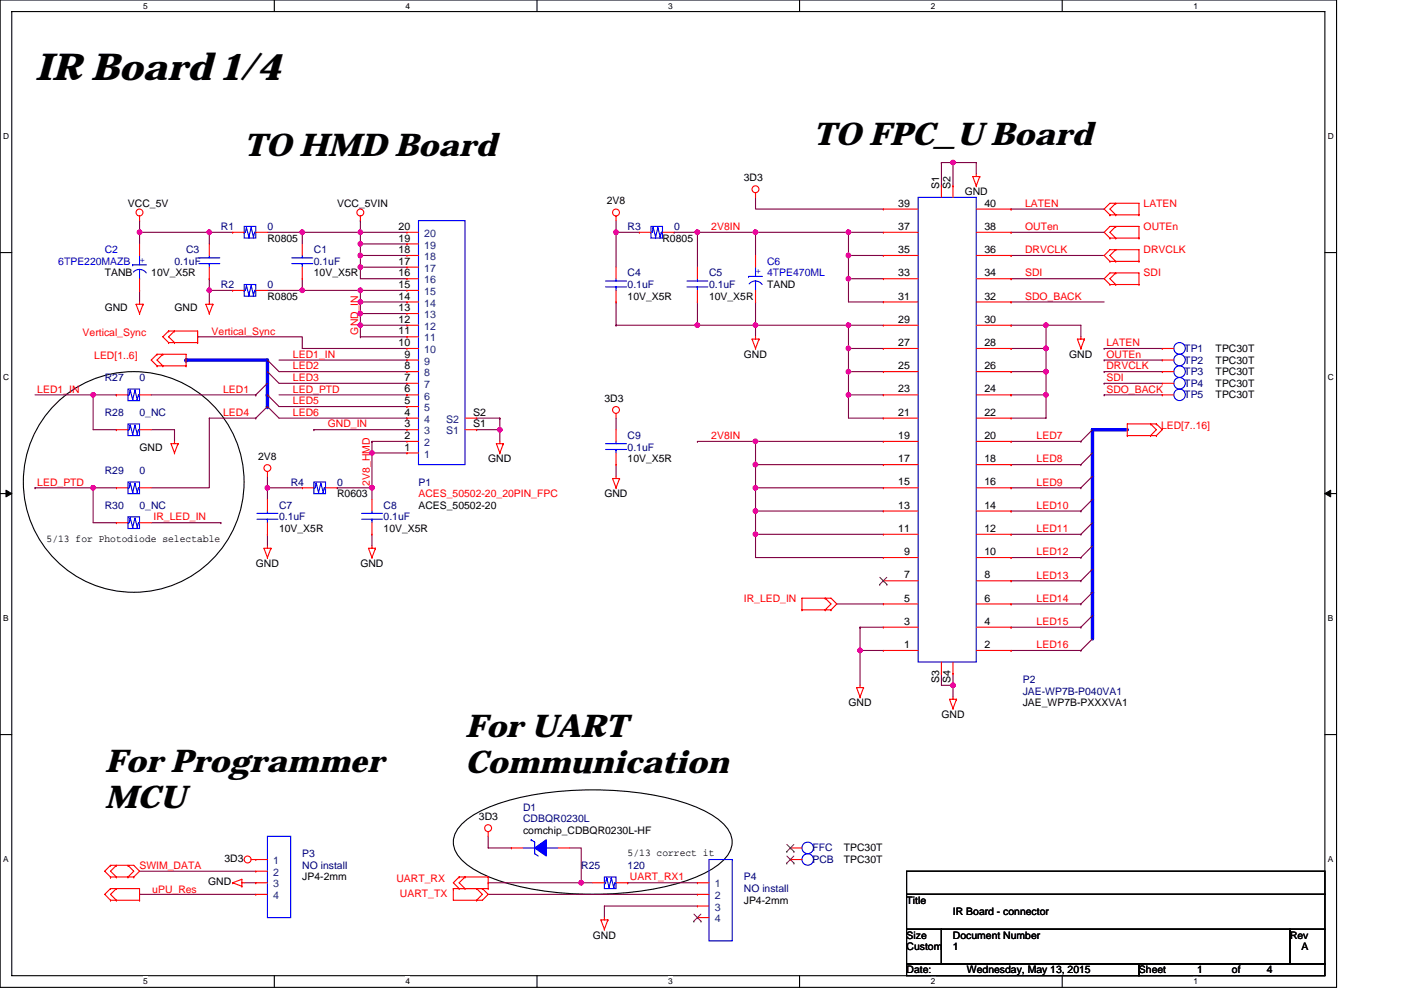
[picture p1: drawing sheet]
<svg xmlns="http://www.w3.org/2000/svg" width="297mm" height="210mm" viewBox="0 0 297 210" stroke-linecap="round" stroke-linejoin="round" font-family="sans-serif">
<path d="M0 0h283.4v209.4h-283.4zM2.5 2.5h278.4v204.4h-278.4z" fill="none" stroke="#000" stroke-width=".23"/>
<g fill="#fff">
<path d="M30.3 .3h1v1.9h-1z"/>
<path d="M30.3 207.2h1v1.9h-1z"/>
</g>
<path d="M58.2 0v2.5M58.2 206.9v2.5" fill="none" stroke="#000" stroke-width=".23"/>
<g fill="#fff">
<path d="M86 .3h1v1.9h-1z"/>
<path d="M86 207.2h1v1.9h-1z"/>
</g>
<path d="M113.9 0v2.5M113.9 206.9v2.5" fill="none" stroke="#000" stroke-width=".23"/>
<g fill="#fff">
<path d="M141.7 .3h1v1.9h-1z"/>
<path d="M141.7 207.2h1v1.9h-1z"/>
</g>
<path d="M169.5 0v2.5M169.5 206.9v2.5" fill="none" stroke="#000" stroke-width=".23"/>
<g fill="#fff">
<path d="M197.4 .3h.9v1.9h-.9z"/>
<path d="M197.4 207.2h.9v1.9h-.9z"/>
</g>
<path d="M225.2 0v2.5M225.2 206.9v2.5" fill="none" stroke="#000" stroke-width=".23"/>
<g fill="#fff">
<path d="M253 .3h1v1.9h-1z"/>
<path d="M253 207.2h1v1.9h-1z"/>
<path d="M.7 28h1.2v2h-1.2z"/>
<path d="M281.5 28h1.3v2h-1.3z"/>
<path d="M.7 79.1h1.2v2h-1.2z"/>
<path d="M281.5 79.1h1.3v2h-1.3z"/>
</g>
<path d="M0 53.6h2.5M280.9 53.6h2.5" fill="none" stroke="#000" stroke-width=".23"/>
<g fill="#fff">
<path d="M.7 130.2h1.1v2h-1.1z"/>
<path d="M281.5 130.2h1.2v2h-1.2z"/>
</g>
<path d="M0 104.7h2.5M280.9 104.7h2.5" fill="none" stroke="#000" stroke-width=".23"/>
<path d="M1.3 104l1.2 .7-1.2 .7zM280.9 104.7l1.2-.7v1.4z" fill="#000" stroke="#000" stroke-width=".21"/>
<g fill="#fff">
<path d="M.7 181.4h1.1v1.9h-1.1z"/>
<path d="M281.5 181.4h1.2v1.9h-1.2z"/>
</g>
<g fill="none" stroke="#000" stroke-width=".23">
<path d="M0 155.8h2.5M280.9 155.8h2.5M97.8 174.9a24.5 24.5 0 0 1 11.6-5.5 71.1 71.1 0 0 1 36.3 1.1 18.1 18.1 0 0 1 8.6 5.3 4.7 4.7 0 0 1-.7 6.5 24.5 24.5 0 0 1-11.7 5.5 70.9 70.9 0 0 1-36.3-1.1 18.1 18.1 0 0 1-8.5-5.3 4.8 4.8 0 0 1 .7-6.5zM192.2 184.8h88.7v4.9h-88.7zM192.2 189.7h88.7v7.4h-88.7zM192.2 197.1h7.4v7.4h-7.4zM199.6 197.1h73.9v7.4h-73.9zM273.5 197.1h7.4v7.4h-7.4zM192.2 204.5h49.3v2.4h-49.3zM241.5 204.5h39.4v2.4h-39.4z"/>
<circle cx="28.3" cy="102.2" r="23.4"/>
</g>
<g fill="none" stroke="#800040" stroke-width=".23">
<path d="M199.6 34.5v4.9M199.6 34.5h.1M199.6 34.5h2.5M202.1 34.5h4.9v2.5M202.1 34.5v4.9M29.6 46.8h.1M29.6 49.3v2.4M29.6 49.3h.1M29.6 49.3h14.8M29.6 46.8v2.5M44.4 59.1h.1M44.4 49.3h4.9"/>
<path d="M44.4 49.3v2.4M44.4 59.1v2.5M56.7 49.3h7.4M64.1 59.1v2.5M64.1 49.3v2.4M64.1 49.3h.1M64.1 49.3h12.3M76.4 54.2v2.5h9.9M76.4 56.7h.1M76.4 56.7v2.4h9.9M76.4 51.7h.1M76.4 54.2h.1"/>
<path d="M76.4 51.7v2.5M76.4 46.8h.1M76.4 49.3h9.9M76.4 49.3v2.4M76.4 46.8v2.5M76.4 51.7h9.9M76.4 54.2h9.9M130.6 46.8v2.5M130.6 49.3h.1M130.6 49.3h4.9M130.6 49.3v7.4M142.9 49.3h.1"/>
<path d="M142.9 49.3h5M160.2 49.3v4.9M160.2 49.3h-12.3v7.4M160.2 49.3h.1M160.2 41.9v2.4h27.1M160.2 49.3h19.7M179.9 59.1v5h7.4M179.9 49.3h7.4M179.9 49.3v4.9M179.9 54.2h.1M179.9 59.1h7.4M179.9 49.3h.1"/>
<path d="M179.9 54.2h7.4M179.9 54.2v4.9M214.4 44.3h.1M214.4 49.3h.1M214.4 54.2h.1M214.4 59.1h.1M214.4 54.2h19.7M214.4 49.3h19.7M214.4 44.3h19.7M214.4 59.1h19.7M29.6 61.6v2.5M41.9 71.4h22.2v2.5h22.2"/>
<path d="M41.9 71.4h.1M44.4 61.6v2.5M44.4 61.6h4.9M56.7 61.6h7.4M56.7 76.4h.1M56.7 78.8h.1M56.7 76.4l2.5 2.4h27.1M56.7 78.8l2.5 2.5h27.1M59.2 76.4h27.1M64.1 61.6h.1M64.1 61.6h12.3M76.4 61.6h.1"/>
<path d="M76.4 61.6h9.9M76.4 66.5h.1M76.4 69h.1M76.4 69v2.4M76.4 71.4h.1M76.4 61.6v2.5M76.4 69h9.9M76.4 71.4h9.9M86.3 64.1h-9.9v2.4M86.3 76.4h.1M86.3 78.8h.1M86.3 66.5h-9.9v2.5"/>
<path d="M130.6 64.1v4.9M130.6 69h.1M130.6 69h17.3M147.9 64.1v4.9h12.3M160.2 64.1v4.9M160.2 69h.1M160.2 69v2.4M160.2 69h19.7M179.9 73.9h7.4M179.9 78.8h7.4M179.9 69h.1M179.9 73.9v4.9"/>
<path d="M179.9 78.8h.1M179.9 69h7.4M179.9 69v4.9M179.9 78.8v5M214.4 69h.1M214.4 78.8h.1M214.4 73.9h.1M214.4 64.1h.1M214.4 69h7.4M214.4 78.8h7.4M214.4 73.9h7.4M214.4 64.1h19.7"/>
<path d="M221.8 69v4.9M221.8 78.8v5M221.8 73.9v4.9M221.8 69h7.4v2.4M234.1 76.4h.1M234.1 78.8h.1M234.1 73.9h.1M234.1 76.4h12.3M234.1 78.8h12.3M234.1 73.9h12.3M7.4 83.8h12.3M19.7 83.8h.1"/>
<path d="M24.7 83.8h-5v7.3h5M24.7 83.8h.1M32.1 91.1h4.9v2.5M32.1 83.8h22.1M44.4 88.7h.1M44.4 88.7v14.8h-12.3M44.4 88.7h9.8M54.2 83.8h.1M54.2 88.7h.1M56.7 86.2h.1M56.7 83.8h.1M56.7 83.8l2.5 2.4h27.1"/>
<path d="M56.7 86.2l2.5 2.5h27.1M56.7 86.2l-2.5 2.5M56.7 81.3l-2.5 2.5M59.2 83.8h27.1M66.5 91.1h.1M66.5 91.1h19.8M78.9 93.6h.1M78.9 96.1h7.4M78.9 93.6h7.4M78.9 96.1v7.4M78.9 93.6v2.5M86.3 81.3h.1"/>
<path d="M86.3 83.8h.1M86.3 86.2h.1M86.3 88.7h.1M101 88.7h5M101 91.1h5M106 88.7h.1M106 91.1v2.5M106 88.7v2.4M130.6 98.6v2.4M130.6 88.7v2.4M147.9 93.6h.1M147.9 93.6h12.3"/>
<path d="M160.2 93.6h27.1M160.2 93.6h.1M160.2 98.6h27.1M160.2 98.6v4.9M160.2 93.6v5M179.9 83.8v4.9h7.4M179.9 83.8h7.4M214.4 98.6h.1M214.4 93.6h.1M214.4 83.8h.1M214.4 83.8h7.4M214.4 98.6h14.8"/>
<path d="M214.4 93.6h14.8M221.8 83.8v4.9h-7.4M221.8 83.8h.1M229.2 93.6h.1M229.2 98.6h.1M231.6 91.1l-2.4 2.5M231.6 96.1l-2.4 2.5M234.1 83.8h.1M234.1 81.3h.1M234.1 81.3h12.3M234.1 83.8h12.3M7.4 103.5h.1"/>
<path d="M7.4 103.5h12.3M19.7 103.5h.1M19.7 103.5v7.4h5M19.7 103.5h5M32.1 110.9h14.7M46.8 110.9h.1M56.7 101v2.5M56.7 113.3v2.5M56.7 103.5h.1M56.7 103.5h7.4M56.7 103.5v2.4M71.5 103.5h.1"/>
<path d="M71.5 103.5h7.4M78.9 113.3v2.5M78.9 103.5v2.4M160.2 113.3h.1M160.2 103.5h.1M160.2 103.5v4.9M160.2 108.4h.1M160.2 108.4v4.9M160.2 113.3v5h27.1M160.2 103.5h27.1M160.2 113.3h27.1M160.2 108.4h27.1"/>
<path d="M214.4 118.3h.1M214.4 113.3h.1M214.4 108.4h.1M214.4 103.5h.1M214.4 103.5h14.8M214.4 113.3h14.8M214.4 108.4h14.8M214.4 118.3h14.8M229.2 103.5h.1M229.2 108.4h.1M229.2 113.3h.1M229.2 118.3h.1"/>
<path d="M231.6 101l-2.4 2.5M231.6 105.9l-2.4 2.5M231.6 110.9l-2.4 2.4M231.6 115.8l-2.4 2.5M177.4 128.1h9.9M182.3 133h5M182.3 133h.1M182.3 138h5M182.3 138v7.4M182.3 133v5M214.4 123.2h.1M214.4 128.1h.1"/>
<path d="M214.4 133h.1M214.4 138h.1M214.4 123.2h14.8M214.4 128.1h14.8M214.4 133h14.8M214.4 138h14.8M229.2 123.2h.1M229.2 128.1h.1M229.2 133h.1M229.2 138h.1M231.6 120.7l-2.4 2.5M231.6 125.6l-2.4 2.5"/>
<path d="M231.6 130.6l-2.4 2.4M231.6 135.5l-2.4 2.5M199.6 142.9v2.5h2.5M202.1 145.4h.1M202.1 142.9v2.5M202.1 145.4v2.4M103.5 177.4v2.5h4.9M120.8 179.9h2.4v7.3M29.6 184.8h24.6M29.6 189.7h24.6M51.8 187.2h2.4M103.5 189.7h44.4"/>
<path d="M103.5 187.2h.1M103.5 187.2h19.7M123.2 187.2h2.5M133.1 187.2h.1M133.1 187.2h14.8M147.9 192.2h-19.8v2.4"/>
</g>
<g fill="#f0f" stroke="#f0f" stroke-width=".23">
<circle cx="76.4" cy="64" r=".48"/>
<circle cx="76.4" cy="66.5" r=".48"/>
<circle cx="76.4" cy="69" r=".48"/>
<circle cx="76.4" cy="56.6" r=".48"/>
<circle cx="78.9" cy="96.1" r=".48"/>
<circle cx="76.4" cy="51.7" r=".48"/>
<circle cx="76.4" cy="54.2" r=".48"/>
<circle cx="76.4" cy="49.3" r=".48"/>
<circle cx="76.4" cy="61.6" r=".48"/>
<circle cx="64.1" cy="61.6" r=".48"/>
<circle cx="64.1" cy="49.3" r=".48"/>
<circle cx="44.4" cy="61.6" r=".48"/>
<circle cx="29.6" cy="49.3" r=".49"/>
<circle cx="78.9" cy="103.5" r=".49"/>
<circle cx="44.4" cy="49.3" r=".48"/>
<circle cx="130.6" cy="49.3" r=".48"/>
<circle cx="147.9" cy="69" r=".48"/>
<circle cx="56.7" cy="103.5" r=".48"/>
<circle cx="147.8" cy="49.3" r=".49"/>
<circle cx="182.3" cy="138" r=".48"/>
<circle cx="160.2" cy="113.3" r=".48"/>
<circle cx="160.2" cy="98.5" r=".49"/>
<circle cx="160.2" cy="93.6" r=".48"/>
<circle cx="160.2" cy="103.5" r=".49"/>
<circle cx="160.2" cy="108.4" r=".48"/>
<circle cx="202.1" cy="34.5" r=".48"/>
<circle cx="202.1" cy="145.3" r=".48"/>
<circle cx="221.8" cy="69" r=".48"/>
<circle cx="221.8" cy="83.7" r=".48"/>
<circle cx="221.8" cy="78.8" r=".49"/>
<circle cx="221.8" cy="73.9" r=".49"/>
<circle cx="179.9" cy="54.2" r=".48"/>
<circle cx="179.9" cy="59.1" r=".48"/>
<circle cx="179.9" cy="73.9" r=".48"/>
<circle cx="179.9" cy="83.7" r=".48"/>
<circle cx="179.9" cy="78.8" r=".48"/>
<circle cx="179.9" cy="69" r=".48"/>
<circle cx="160.2" cy="69" r=".48"/>
<circle cx="160.2" cy="49.3" r=".49"/>
<circle cx="179.9" cy="49.3" r=".48"/>
<circle cx="106" cy="91.1" r=".48"/>
<circle cx="123.2" cy="187.2" r=".48"/>
<circle cx="19.7" cy="103.5" r=".48"/>
<circle cx="19.7" cy="83.7" r=".48"/>
</g>
<path d="M39.5 76.4h.1M39.5 76.4h17.2v9.8M56.7 86.2h.1M56.7 83.8h.1M239 91.1h-7.4v34.5M231.6 125.6v9.9M231.6 125.6h.1" fill="none" stroke="#00f" stroke-width=".72"/>
<g fill="none" stroke="#f00" stroke-width=".23">
<path d="M199.6 39.4h.1M199.6 39.4v2.5M202.1 39.4h.1M202.1 39.4v2.5M207 37v.4M207 39.4h.1M207.7 37.4h-1.5l.8 2M207.7 37.4h.1M207.7 37.4l-.7 2M29.6 45.8v1M29.6 51.7v2.5M29.6 59.1v2.5"/>
<path d="M44.4 51.7v2.5M44.4 59.1h.1M44.4 56.7v2.4M49.3 49.3h.1M49.3 49.3h2.5M54.2 49.3h2.5M64.1 51.7v2.5M64.1 59.1h.1M64.1 56.7v2.4M76.4 45.8v1M86.3 59.1h.1M86.3 56.7h.1"/>
<path d="M86.3 54.2h.1M86.3 51.7h.1M86.3 49.3h.1M86.3 59.1h2.4M86.3 54.2h2.4M86.3 49.3h2.4M86.3 56.7h2.4M86.3 51.7h2.4M130.6 45.8v1M130.6 56.7v2.4M135.5 49.3h.1M135.5 49.3h2.5"/>
<path d="M140.5 49.3h2.4M147.9 56.7v2.4M160.2 40.9v1M160.2 54.2v2.5M187.3 59.1h.1M187.3 54.2h.1M187.3 49.3h.1M187.3 44.3h.1M187.3 59.1h7.4M187.3 54.2h7.4M187.3 49.3h7.4M187.3 44.3h7.4"/>
<path d="M207 59.1h7.4M207 54.2h7.4M207 49.3h7.4M207 44.3h7.4M214.4 59.1h.1M214.4 54.2h.1M214.4 49.3h.1M214.4 44.3h.1M235.3 45.6h.1M235.3 45.6l-1.2-1.3 1.2-1.2h6.2v2.5M235.3 45.6h6.2M235.3 50.5h.1"/>
<path d="M235.3 50.5l-1.2-1.2 1.2-1.3h6.2v2.5M235.3 50.5h6.2M235.3 55.4h.1M235.3 55.4l-1.2-1.2 1.2-1.2h6.2v2.4M235.3 55.4h6.2M236.6 43.1h.1M236.6 45.6h.1M236.6 48h.1M236.6 50.5h.1M236.6 53h.1M236.6 55.4h.1M236.6 57.9h.1"/>
<path d="M236.6 43.1l-1.3 1.2 1.3 1.3M236.6 48l-1.3 1.3 1.3 1.2M236.6 53l-1.3 1.2 1.3 1.2M236.6 57.9l-1.3 1.2 1.3 1.2M241.5 45.6h.1M241.5 50.5h.1M241.5 55.4h.1M29.6 64.1v.4M29.6 66.5h.1M29.6 61.6h.1M30.3 64.5h-1.5l.8 2M30.3 64.5h.1"/>
<path d="M30.3 64.5l-.7 2M33.3 75.1h.1M33.3 77.6h.1M33.3 75.1h6.2v2.5M33.3 77.6h6.2M33.3 75.1l-1.2 1.3 1.2 1.2M34.5 77.6h.1M34.5 75.1h.1M34.5 75.1l-1.2 1.3 1.2 1.2M35.7 70.2h.1M35.7 72.7h.1M35.7 70.2h6.2v2.5"/>
<path d="M35.7 72.7h6.2M35.7 70.2l-1.2 1.2 1.2 1.3M37 72.7h.1M37 70.2h.1M37 70.2l-1.3 1.2 1.3 1.3M39.5 77.6h.1M41.9 72.7h.1M44.4 64.1v.4M44.4 66.5h.1M45.1 64.5h-1.5l.8 2M45.1 64.5h.1M45.1 64.5l-.7 2"/>
<path d="M49.3 61.6h.1M49.3 61.6h2.5M54.2 61.6h2.5M86.3 78.8h.1M86.3 76.4h.1M86.3 73.9h.1M86.3 71.4h.1M86.3 66.5h.1M86.3 64.1h.1M86.3 61.6h.1M86.3 69h.1M86.3 78.8h2.4"/>
<path d="M86.3 73.9h2.4M86.3 69h2.4M86.3 64.1h2.4M86.3 76.4h2.4M86.3 71.4h2.4M86.3 66.5h2.4M86.3 61.6h2.4M130.6 64.1h.1M130.6 61.6v2.5M147.9 64.1h.1M147.9 61.6v2.5M160.2 71.4v.5"/>
<path d="M160.2 73.9h.1M160.2 64.1h.1M160.2 61.6v2.5M160.9 71.9h-1.5l.8 2M160.9 71.9h.1M160.9 71.9l-.7 2M187.3 78.8h.1M187.3 73.9h.1M187.3 69h.1M187.3 64.1h.1M187.3 78.8h7.4M187.3 73.9h7.4"/>
<path d="M187.3 69h7.4M187.3 64.1h7.4M207 78.8h7.4M207 73.9h7.4M207 69h7.4M207 64.1h7.4M214.4 78.8h.1M214.4 73.9h.1M214.4 69h.1M214.4 64.1h.1M229.2 71.4v.5M229.2 73.9h.1"/>
<path d="M229.9 71.9h-1.5l.8 2M229.9 71.9h.1M229.9 71.9l-.7 2M235.3 60.3h.1M235.3 60.3l-1.2-1.2 1.2-1.2h6.2v2.4M235.3 60.3h6.2M236.6 60.3h.1M241.5 60.3h.1M246.4 73.9h.1M246.4 76.4h.1M246.4 78.8h.1M246.4 78.8h2.5"/>
<path d="M246.4 73.9h2.5M246.4 76.4h2.5M24.7 83.8h.1M24.7 91.1h.1M24.7 83.8h2.4M24.7 91.1h2.4M29.6 83.8h2.5M29.6 91.1h2.5M37 93.6v.5M37 96.1h.1M37.7 94.1h-1.4l.7 2M37.7 94.1h.1"/>
<path d="M37.7 94.1l-.7 2M86.3 96.1h.1M86.3 93.6h.1M86.3 91.1h.1M86.3 88.7h.1M86.3 86.2h.1M86.3 83.8h.1M86.3 81.3h.1M86.3 93.6h2.4M86.3 88.7h2.4M86.3 83.8h2.4M86.3 96.1h2.4"/>
<path d="M86.3 91.1h2.4M86.3 86.2h2.4M86.3 81.3h2.4M98.6 88.7h2.4M98.6 91.1h2.4M101 91.1h.1M101 88.7h.1M106 93.6v.5M106 96.1h.1M106.7 94.1h-1.5l.8 2M106.7 94.1h.1M106.7 94.1l-.7 2"/>
<path d="M130.6 87.7v1M130.6 91.1v2.5M130.6 98.6h.1M130.6 96.1v2.5M187.3 98.6h.1M187.3 93.6h.1M187.3 88.7h.1M187.3 83.8h.1M187.3 98.6h7.4M187.3 93.6h7.4M187.3 88.7h7.4M187.3 83.8h7.4"/>
<path d="M207 98.6h7.4M207 93.6h7.4M207 88.7h7.4M207 83.8h7.4M214.4 98.6h.1M214.4 93.6h.1M214.4 88.7h.1M214.4 83.8h.1M239 92.4h6.2M239 92.4h.1M243.9 92.4h.1M243.9 89.9h.1"/>
<path d="M243.9 89.9l1.3 1.2-1.3 1.3M245.2 89.9h.1M245.2 92.4h.1M245.2 89.9h-6.2v2.5M245.2 89.9l1.2 1.2-1.2 1.3M246.4 83.8h.1M246.4 81.3h.1M246.4 83.8h2.5M246.4 81.3h2.5M24.7 110.9h.1M24.7 103.5h.1M24.7 103.5h2.4"/>
<path d="M24.7 110.9h2.4M29.6 110.9h2.5M29.6 103.5h2.5M56.7 115.8v.5M56.7 118.3h.1M56.7 100v1M56.7 105.9v2.5M56.7 113.3h.1M56.7 110.9v2.4M57.4 116.3h-1.4l.7 2M57.4 116.3h.1M57.4 116.3l-.7 2"/>
<path d="M64.1 103.5h.1M64.1 103.5h2.4M69 103.5h2.5M78.9 115.8v.5M78.9 118.3h.1M78.9 105.9v2.5M78.9 113.3h.1M78.9 110.9v2.4M79.6 116.3h-1.5l.8 2M79.6 116.3h.1M79.6 116.3l-.7 2M130.6 101v.5"/>
<path d="M130.6 103.5h.1M131.4 101.5h-1.5l.7 2M131.4 101.5h.1M131.4 101.5l-.8 2M187.3 118.3h.1M187.3 113.3h.1M187.3 108.4h.1M187.3 103.5h.1M187.3 118.3h7.4M187.3 113.3h7.4M187.3 108.4h7.4M187.3 103.5h7.4"/>
<path d="M207 118.3h7.4M207 113.3h7.4M207 108.4h7.4M207 103.5h7.4M214.4 118.3h.1M214.4 113.3h.1M214.4 108.4h.1M214.4 103.5h.1M170 129.3v-2.4h6.2l1.2 1.2-1.2 1.2M170 129.3h6.2M170 129.3h.1M175 126.9h.1"/>
<path d="M175 129.3h.1M175 126.9l1.2 1.2-1.2 1.2M176.2 129.3h.1M187.3 138h.1M187.3 133h.1M187.3 128.1h.1M187.3 123.2h.1M187.3 138h7.4M187.3 133h7.4M187.3 128.1h7.4M187.3 123.2h7.4M207 138h7.4"/>
<path d="M207 133h7.4M207 128.1h7.4M207 123.2h7.4M214.4 138h.1M214.4 133h.1M214.4 128.1h.1M214.4 123.2h.1M182.3 145.4v.4M182.3 147.8h.1M183.1 145.8h-1.5l.7 2M183.1 145.8h.1M183.1 145.8l-.8 2"/>
<path d="M199.6 142.9h.1M199.6 140.4v2.5M202.1 147.8v.5M202.1 150.3h.1M202.1 142.9h.1M202.1 140.4v2.5M202.8 148.3h-1.5l.8 2M202.8 148.3h.1M202.8 148.3l-.7 2M103.5 176.4v1M108.4 179.9h.1M108.4 179.9h2.5"/>
<path d="M118.3 179.9h2.5M167.6 179.9h.1M167.6 179.9h2.4M23.4 183.5h.1M23.4 186h.1M23.4 183.5h5l1.2 1.3-1.2 1.2M23.4 188.5h.1M23.4 190.9h.1M23.4 188.5h6.2v2.4M23.4 190.9h6.2M23.4 183.5l-1.2 1.3 1.2 1.2M23.4 186h5"/>
<path d="M23.4 188.5l-1.2 1.2 1.2 1.2M24.7 186h.1M24.7 183.5h.1M24.7 190.9h.1M24.7 188.5h.1M24.7 183.5l-1.3 1.3 1.3 1.2M24.7 188.5l-1.3 1.2 1.3 1.2M27.1 183.5h.1M27.1 186h.1M27.1 183.5l1.3 1.3-1.3 1.2M28.4 186h.1M29.6 190.9h.1"/>
<path d="M49.3 187.2l2-.7v1.5M49.3 187.2h.1M49.3 187.2l2 .8M51.3 187.2h.5M51.3 188h.1M53.3 182.3h.9M54.2 182.3h.1M54.2 184.8h.1M54.2 187.2h.1M54.2 189.7h.1M54.2 182.3h2.5M54.2 187.2h2.5"/>
<path d="M54.2 189.7h2.5M54.2 184.8h2.5M96.1 188.5v2.4h6.2l1.2-1.2-1.2-1.2M96.1 188.5h6.2M96.1 188.5h.1M97.3 186h.1M97.3 188.5h.1M97.3 186h6.2v2.5M97.3 188.5h6.2M97.3 186l-1.2 1.2 1.2 1.3M98.6 188.5h.1M98.6 186h.1"/>
<path d="M98.6 186l-1.3 1.2 1.3 1.3M101 190.9h.1M101 188.5h.1M101 188.5l1.3 1.2-1.3 1.2M102.3 188.5h.1M103.5 188.5h.1M125.7 187.2h2.4M128.1 194.6v.5M128.1 197.1h.1M128.9 195.1h-1.5l.7 2M128.9 195.1h.1M128.9 195.1l-.8 2"/>
<path d="M130.6 187.2h2.5M133.1 187.2h.1M147.9 187.2h.1M147.9 189.7h.1M147.9 192.2h.1M147.9 194.6h.1M147.9 187.2h2.4M147.9 189.7h2.4M147.9 192.2h2.4M147.9 194.6h2.4M167.6 182.3h.1M167.6 182.3h2.4"/>
<circle cx="29.6" cy="45.1" r=".73"/>
<circle cx="76.4" cy="45.1" r=".73"/>
<circle cx="130.6" cy="45.1" r=".73"/>
<circle cx="160.2" cy="40.1" r=".73"/>
<circle cx="56.7" cy="99.3" r=".73"/>
<circle cx="130.6" cy="87" r=".73"/>
<circle cx="103.5" cy="175.6" r=".73"/>
<circle cx="52.5" cy="182.3" r=".73"/>
</g>
<g fill="none" stroke="#00f" stroke-width=".23">
<path d="M28.1 56.2h.1M28.1 56.2h3M29.6 57.1a1.66 1.66 0 0 0-1.3 .6M29.6 57.1a1.71 1.71 0 0 1 1.4 .8M29.6 59.1h.1M29.6 54.2v2M29.6 57.1v2M42.2 55.9h4.4M42.2 54.7h4.4M44.4 54.2v.5M44.4 55.9h.1M44.4 55.9v.8"/>
<path d="M51.8 48h2.4v2.5h-2.4zM51.8 49.3h.1M52.3 48.3h.1M52.3 48.3l-.3 1h-.2M52.3 48.3l.5 1.9M52.8 50.2h.1M52.8 50.2l.5-1.9 .4 1.9M53.7 50.2h.1M54 49.3h.1M54 49.3h.2M54 49.3l-.3 .9M61.9 55.9h4.4"/>
<path d="M61.9 54.7h4.4M64.1 54.2v.5M64.1 55.9h.1M64.1 55.9v.8M88.7 46.8h9.9v51.8h-9.9zM128.4 59.6h4.4M130.6 59.1v.5M138 48h2.5v2.5h-2.5zM138 49.3h.1M138.5 48.3h.1M138.5 48.3l-.2 1h-.3M138.5 48.3l.5 1.9"/>
<path d="M139 50.2h.1M139 50.2l.5-1.9 .5 1.9M140 50.2h.1M140.2 49.3h.1M140.2 49.3h.3M140.2 49.3l-.2 .9M145.6 59.6h4.5M147.9 59.1v.5M158.7 58.6h.1M158.7 58.6h2.9M160.2 59.6a1.7 1.7 0 0 0-1.4 .6M160.2 59.6a1.71 1.71 0 0 1 1.4 .7"/>
<path d="M160.2 56.7v1.9M160.2 59.6v2M194.7 41.9h12.3v98.5h-12.3zM51.8 60.3h2.4v2.5h-2.4zM51.8 61.6h.1M52.3 60.6h.1M52.3 60.6l-.3 1h-.2M52.3 60.6l.5 2M52.8 62.6h.1M52.8 62.6l.5-2 .4 2M53.7 62.6h.1M54 61.6h.1"/>
<path d="M54 61.6h.2M54 61.6l-.3 1M128.4 60.9h4.4M130.6 60.9h.1M130.6 60.9v.7M145.6 60.9h4.5M147.9 60.9h.1M147.9 60.9v.7M160.2 61.6h.1M27.1 82.5h2.5v2.5h-2.5zM27.1 89.9h2.5v2.5h-2.5zM27.1 83.8h.1"/>
<path d="M27.1 91.1h.1M27.6 82.8h.1M27.6 90.2h.1M27.6 82.8l-.2 1h-.3M27.6 82.8l.5 2M27.6 90.2l-.2 .9h-.3M27.6 90.2l.5 1.9M28.1 84.8h.1M28.1 92.1h.1M28.1 84.8l.5-2 .5 2M28.1 92.1l.5-1.9 .5 1.9M29.1 84.8h.1"/>
<path d="M29.1 92.1h.1M29.4 83.8h.1M29.4 83.8h.2M29.4 91.1h.1M29.4 91.1h.2M29.4 83.8l-.3 1M29.4 91.1l-.3 1M128.4 95.3h4.4M128.4 94.1h4.4M130.6 93.6v.5M130.6 95.3h.1M130.6 95.3v.8"/>
<path d="M27.1 109.6h2.5v2.5h-2.5zM27.1 102.2h2.5v2.5h-2.5zM27.1 110.9h.1M27.1 103.5h.1M27.6 109.9h.1M27.6 102.5h.1M27.6 109.9l-.2 1h-.3M27.6 109.9l.5 1.9M27.6 102.5l-.2 1h-.3M27.6 102.5l.5 2M28.1 111.8h.1M28.1 104.5h.1"/>
<path d="M28.1 111.8l.5-1.9 .5 1.9M28.1 104.5l.5-2 .5 2M29.1 111.8h.1M29.1 104.5h.1M29.4 110.9h.1M29.4 110.9h.2M29.4 103.5h.1M29.4 103.5h.2M29.4 110.9l-.3 .9M29.4 103.5l-.3 1M54.5 110.1h4.4M54.5 108.9h4.4"/>
<path d="M56.7 108.4v.5M56.7 110.1h.1M56.7 110.1v.8M66.5 102.2h2.5v2.5h-2.5zM66.5 103.5h.1M67.1 102.5h.1M67.1 102.5l-.3 1h-.3M67.1 102.5l.4 2M67.5 104.5h.1M67.5 104.5l.5-2 .5 2M68.5 104.5h.1M68.8 103.5h.1"/>
<path d="M68.8 103.5h.2M68.8 103.5l-.3 1M76.7 110.1h4.4M76.7 108.9h4.4M78.9 108.4v.5M78.9 110.1h.1M78.9 110.1v.8M56.7 177.4h4.9v17.2h-4.9zM110.9 179.9h2.5M112.6 178.1l.8 .5v2.5l.7 .5M112.6 178.1h.1M115.8 179.9h2.5"/>
<path d="M128.1 187.2h.3M128.1 186h2.5v2.5h-2.5zM128.4 187.2h.1M128.6 186.2h.1M128.6 186.2l.5 2 .5-2M128.6 186.2l-.2 1M129.6 186.2h.1M129.6 186.2l.5 2M130.1 188.2h.1M130.6 187.2h.1M130.6 187.2h-.2l-.3 1M150.3 182.3h5v17.3h-5z"/>
<circle cx="250.1" cy="73.9" r="1.23"/>
<circle cx="250.1" cy="78.8" r="1.23"/>
<circle cx="250.1" cy="76.4" r="1.22"/>
<circle cx="250.1" cy="81.3" r="1.22"/>
<circle cx="250.1" cy="83.7" r="1.22"/>
<circle cx="171.3" cy="179.8" r="1.22"/>
<circle cx="171.3" cy="182.3" r="1.22"/>
</g>
<g fill="none" stroke="#804000" stroke-width=".21">
<path d="M186.5 124h.1M186.5 122.4l1.5 1.6M188 122.4l-1.5 1.6M188 124h.1M166.8 179.1l1.5 1.5M168.3 179.1l-1.5 1.5M147.1 195.4h.1M147.1 193.9l1.5 1.5M148.6 193.9l-1.5 1.5M148.6 195.4h.1M166.8 180.6h.1M166.8 183.1h.1"/>
<path d="M166.8 181.6l1.5 1.5M168.3 181.6l-1.5 1.5M168.3 180.6h.1M168.3 183.1h.1"/>
</g>
<path d="M113.4 179.9l2.4-1.8v3.5z" fill-rule="evenodd" fill="#00f" stroke="#00f" stroke-width=".23"/>
<text font-size="7.9" x="7.4" y="17.1">IR Board 1/4</text>
<g font-size="6.6">
<text x="51.8" y="33.2">TO HMD Board</text>
<text x="172.5" y="30.7">TO FPC_U Board</text>
<text x="98.6" y="156.4">For UART</text>
<text x="22.2" y="163.8">For Programmer</text>
<text x="98.6" y="163.9">Communication</text>
<text x="22.2" y="171.3">MCU</text>
</g>
<g font-size="2.2">
<text x="157.7" y="38.4">3D3</text>
<text x="199.1" y="40.2" transform="rotate(-90 199.1 40.2)">S1</text>
<text x="201.5" y="40.2" transform="rotate(-90 201.5 40.2)">S2</text>
<text x="204.5" y="41.4">GND</text>
<text x="27.1" y="43.8">VCC_5V</text>
<text x="71.5" y="43.8">VCC_5VIN</text>
<text x="128.6" y="43.3">2V8</text>
<text x="190.5" y="43.8">39</text>
<text x="208.7" y="43.8">40</text>
<text x="56.7" y="51.2">R0805</text>
<text x="84.5" y="53.7">18</text>
<text x="84.5" y="51.2">19</text>
<text x="84.5" y="48.8">20</text>
<text x="140.5" y="51.2">R0805</text>
<text x="190.5" y="53.7">35</text>
<text x="190.5" y="48.8">37</text>
<text x="208.7" y="53.7">36</text>
<text x="208.7" y="48.8">38</text>
<text x="22.2" y="58.6">TANB</text>
<text x="32.1" y="58.6">10V_X5R</text>
<text x="66.5" y="58.6">10V_X5R</text>
<text x="84.5" y="58.6">16</text>
<text x="84.5" y="56.2">17</text>
<text x="190.5" y="58.6">33</text>
<text x="208.7" y="58.6">34</text>
<text x="56.7" y="63.6">R0805</text>
<text x="84.5" y="66">13</text>
<text x="84.5" y="63.5">14</text>
<text x="84.5" y="61.1">15</text>
<text x="133.1" y="63.6">10V_X5R</text>
<text x="150.3" y="63.6">10V_X5R</text>
<text x="162.6" y="61.1">TAND</text>
<text x="190.5" y="63.5">31</text>
<text x="208.7" y="63.5">32</text>
<text x="22.2" y="66">GND</text>
<text x="37" y="66">GND</text>
<text x="84.5" y="70.9">11</text>
<text x="84.5" y="68.5">12</text>
<text x="190.5" y="68.5">29</text>
<text x="208.7" y="68.5">30</text>
<text x="84.5" y="73.4">10</text>
<text x="85.8" y="75.9">9</text>
<text x="157.7" y="75.9">GND</text>
<text x="190.5" y="73.4">27</text>
<text x="208.7" y="73.4">28</text>
<text x="226.7" y="75.9">GND</text>
<text x="257.7" y="74.6">TPC30T</text>
<text x="257.7" y="77.1">TPC30T</text>
<text x="85.8" y="83.2">6</text>
<text x="85.8" y="80.8">7</text>
<text x="85.8" y="78.3">8</text>
<text x="190.5" y="83.2">23</text>
<text x="190.5" y="78.3">25</text>
<text x="208.7" y="83.2">24</text>
<text x="208.7" y="78.3">26</text>
<text x="257.7" y="79.6">TPC30T</text>
<text x="257.7" y="82">TPC30T</text>
<text x="85.8" y="88.2">4</text>
<text x="85.8" y="85.7">5</text>
<text x="100.3" y="88.2">S2</text>
<text x="128.1" y="85.2">3D3</text>
<text x="190.5" y="88.2">21</text>
<text x="208.7" y="88.2">22</text>
<text x="257.7" y="84.5">TPC30T</text>
<text x="29.6" y="95.6">GND</text>
<text x="85.8" y="95.6">1</text>
<text x="85.8" y="93.1">2</text>
<text x="85.8" y="90.6">3</text>
<text x="100.3" y="90.6">S1</text>
<text x="190.5" y="93.1">19</text>
<text x="208.7" y="93.1">20</text>
<text x="54.7" y="97.6">2V8</text>
<text x="103.5" y="98">GND</text>
<text x="133.1" y="98">10V_X5R</text>
<text x="190.5" y="98">17</text>
<text x="208.7" y="98">18</text>
<text x="71.5" y="105.4">R0603</text>
<text x="88.7" y="107.9">ACES_50502-20</text>
<text x="128.1" y="105.4">GND</text>
<text x="190.5" y="107.9">13</text>
<text x="190.5" y="103">15</text>
<text x="208.7" y="107.9">14</text>
<text x="208.7" y="103">16</text>
<text x="59.2" y="112.8">10V_X5R</text>
<text x="81.3" y="112.8">10V_X5R</text>
<text x="190.5" y="112.8">11</text>
<text x="208.7" y="112.8">12</text>
<text x="9.9" y="115.1">5/13 for Photodiode selectable</text>
<text x="191.7" y="117.8">9</text>
<text x="208.7" y="117.8">10</text>
<text x="54.2" y="120.2">GND</text>
<text x="76.4" y="120.2">GND</text>
<text x="191.7" y="122.7">7</text>
<text x="208.7" y="122.7">8</text>
<text x="191.7" y="127.6">5</text>
<text x="208.7" y="127.6">6</text>
<text x="191.7" y="137.5">1</text>
<text x="191.7" y="132.5">3</text>
<text x="208.7" y="137.5">2</text>
<text x="208.7" y="132.5">4</text>
<text x="179.9" y="149.8">GND</text>
<text x="199.1" y="144.9" transform="rotate(-90 199.1 144.9)">S3</text>
<text x="201.5" y="144.9" transform="rotate(-90 201.5 144.9)">S4</text>
<text x="216.8" y="149.8">JAE_WP7B-PXXXVA1</text>
<text x="199.6" y="152.3">GND</text>
<text x="101.5" y="173.9">3D3</text>
<text x="110.9" y="176.9">comchip_CDBQR0230L-HF</text>
<text x="47.6" y="182.8">3D3</text>
<text x="133.1" y="181.6">5/13 correct it</text>
<text x="178.9" y="180.6">TPC30T</text>
<text x="178.9" y="183">TPC30T</text>
<text x="44.1" y="187.7">GND</text>
<text x="64.1" y="186.8">JP4-2mm</text>
<text x="157.7" y="191.7">JP4-2mm</text>
<text x="192.2" y="191.7">Title</text>
<text x="202.1" y="194.1">IR Board - connector</text>
<text x="125.7" y="199.1">GND</text>
<text x="192.2" y="201.5">Custom</text>
<text x="192.2" y="199.1">Size</text>
<text x="202.1" y="199.1">Document Number</text>
<text x="202.1" y="201.5">1</text>
<text x="273.5" y="199.1">Rev</text>
<text x="276" y="201.5">A</text>
<text x="192.2" y="206.5">Date:</text>
<text x="205" y="206.5">Wednesday, May 13, 2015</text>
<text x="241.5" y="206.5">Sheet</text>
<text x="253.8" y="206.5">1</text>
<text x="261.2" y="206.5">of</text>
<text x="268.6" y="206.5">4</text>
</g>
<g font-size="2.2" fill="#f00">
<text x="217.3" y="43.9">LATEN</text>
<text x="242.5" y="43.8">LATEN</text>
<text x="150.8" y="48.8">2V8IN</text>
<text x="217.3" y="48.8">OUTen</text>
<text x="217.3" y="53.7">DRVCLK</text>
<text x="242.5" y="48.8">OUTEn</text>
<text x="242.5" y="53.7">DRVCLK</text>
<text x="217.3" y="58.6">SDI</text>
<text x="242.5" y="58.6">SDI</text>
<text x="217.3" y="63.6">SDO_BACK</text>
<text x="17.5" y="71.2">Vertical_Sync</text>
<text x="44.9" y="71">Vertical_Sync</text>
<text x="75.9" y="71" transform="rotate(-90 75.9 71)">GND_IN</text>
<text x="20" y="76.1">LED[1..6]</text>
<text x="62.1" y="75.9">LED1_IN</text>
<text x="234.6" y="75.9">OUTEn</text>
<text x="234.6" y="73.4">LATEN</text>
<text x="7.9" y="83.3">LED1_IN</text>
<text x="47.3" y="83.3">LED1</text>
<text x="62.1" y="78.3">LED2</text>
<text x="62.1" y="80.8">LED3</text>
<text x="62.1" y="83.3">LED_PTD</text>
<text x="234.6" y="83.3">SDO_BACK</text>
<text x="234.6" y="78.3">DRVCLK</text>
<text x="234.6" y="80.8">SDI</text>
<text x="47.3" y="88.2">LED4</text>
<text x="62.1" y="85.7">LED5</text>
<text x="62.1" y="88.2">LED6</text>
<text x="69.5" y="90.7">GND_IN</text>
<text x="150.8" y="93.1">2V8IN</text>
<text x="219.8" y="93.1">LED7</text>
<text x="246.2" y="90.9">LED[7..16]</text>
<text x="219.8" y="98.1">LED8</text>
<text x="7.9" y="103">LED_PTD</text>
<text x="78.4" y="103" transform="rotate(-90 78.4 103)">2V8_HMD</text>
<text x="88.7" y="105.4">ACES_50502-20_20PIN_FPC</text>
<text x="219.8" y="107.9">LED10</text>
<text x="219.8" y="103">LED9</text>
<text x="32.6" y="110.4">IR_LED_IN</text>
<text x="219.8" y="112.8">LED11</text>
<text x="219.8" y="117.8">LED12</text>
<text x="219.8" y="122.7">LED13</text>
<text x="157.7" y="127.6">IR_LED_IN</text>
<text x="219.8" y="127.6">LED14</text>
<text x="219.8" y="132.5">LED15</text>
<text x="219.8" y="137.5">LED16</text>
<text x="29.6" y="184.3">SWIM_DATA</text>
<text x="32.3" y="189.5">uPU_Res</text>
<text x="84" y="187">UART_RX</text>
<text x="84.8" y="190.2">UART_TX</text>
<text x="133.6" y="186.8">UART_RX1</text>
</g>
<g font-size="2.2" fill="#00f">
<text x="22.2" y="53.7">C2</text>
<text x="12.4" y="56.2">6TPE220MAZB</text>
<text x="29.6" y="55.7">+</text>
<text x="160.2" y="58.1">+ 4TPE470ML</text>
<text x="162.6" y="56.2">C6</text>
</g>
<g font-size="2.2" fill="#000080">
<text x="39.5" y="53.7">C3</text>
<text x="46.8" y="48.8">R1</text>
<text x="56.7" y="48.8">0</text>
<text x="66.5" y="53.7">C1</text>
<text x="133.1" y="48.8">R3</text>
<text x="142.9" y="48.8">0</text>
<text x="37" y="56.2">0.1uF</text>
<text x="66.5" y="56.2">0.1uF</text>
<text x="133.1" y="58.6">C4</text>
<text x="150.3" y="58.6">C5</text>
<text x="46.8" y="61.1">R2</text>
<text x="56.7" y="61.1">0</text>
<text x="133.1" y="61.1">0.1uF</text>
<text x="150.3" y="61.1">0.1uF</text>
<text x="251.1" y="74.6">TP1</text>
<text x="251.1" y="77.1">TP2</text>
<text x="22.2" y="80.8">R27</text>
<text x="29.6" y="80.8">0</text>
<text x="251.1" y="79.6">TP3</text>
<text x="251.1" y="82">TP4</text>
<text x="22.2" y="88.2">R28</text>
<text x="29.6" y="88.2">0_NC</text>
<text x="251.1" y="84.5">TP5</text>
<text x="133.1" y="93.1">C9</text>
<text x="133.1" y="95.6">0.1uF</text>
<text x="22.2" y="100.5">R29</text>
<text x="29.6" y="100.5">0</text>
<text x="22.2" y="107.9">R30</text>
<text x="29.6" y="107.9">0_NC</text>
<text x="59.2" y="107.9">C7</text>
<text x="61.6" y="103">R4</text>
<text x="71.5" y="103">0</text>
<text x="81.3" y="107.9">C8</text>
<text x="88.7" y="103">P1</text>
<text x="59.2" y="110.4">0.1uF</text>
<text x="81.3" y="110.4">0.1uF</text>
<text x="216.8" y="144.9">P2</text>
<text x="216.8" y="147.3">JAE-WP7B-P040VA1</text>
<text x="110.9" y="172">D1</text>
<text x="110.9" y="174.4">CDBQR0230L</text>
<text x="64.1" y="184.3">NO install</text>
<text x="64.1" y="181.8">P3</text>
<text x="123.2" y="184.3">R25</text>
<text x="133.1" y="184.3">120</text>
<text x="172.3" y="180.6">FFC</text>
<text x="172.3" y="183">PCB</text>
<text x="157.7" y="189.2">NO install</text>
<text x="157.7" y="186.8">P4</text>
</g>
<g font-size="2.2" fill="#004080">
<text x="90" y="52.7">19</text>
<text x="90" y="50.3">20</text>
<text x="90" y="57.7">17</text>
<text x="90" y="55.2">18</text>
<text x="90" y="65">14</text>
<text x="90" y="62.6">15</text>
<text x="90" y="60.1">16</text>
<text x="90" y="67.5">13</text>
<text x="90" y="70">12</text>
<text x="90" y="77.4">9</text>
<text x="90" y="74.9">10</text>
<text x="90" y="72.4">11</text>
<text x="90" y="82.3">7</text>
<text x="90" y="79.8">8</text>
<text x="90" y="89.7">4</text>
<text x="90" y="87.2">5</text>
<text x="90" y="84.8">6</text>
<text x="94.6" y="89.7">S2</text>
<text x="90" y="94.6">2</text>
<text x="90" y="92.1">3</text>
<text x="94.6" y="92.1">S1</text>
<text x="90" y="97.1">1</text>
<text x="57.9" y="183.3">1</text>
<text x="57.9" y="185.8">2</text>
<text x="57.9" y="188.2">3</text>
<text x="57.9" y="190.7">4</text>
<text x="151.5" y="188.2">1</text>
<text x="151.5" y="190.7">2</text>
<text x="151.5" y="193.2">3</text>
<text x="151.5" y="195.6">4</text>
</g>
<g font-size="1.8">
<text x="30.3" y="1.8">5</text>
<text x="86" y="1.8">4</text>
<text x="141.7" y="1.8">3</text>
<text x="197.4" y="1.8">2</text>
<text x="253" y="1.8">1</text>
<text x=".7" y="29.6">D</text>
<text x="281.5" y="29.6">D</text>
<text x=".7" y="80.7">C</text>
<text x="281.5" y="80.7">C</text>
<text x=".7" y="131.8">B</text>
<text x="281.5" y="131.8">B</text>
<text x=".7" y="182.9">A</text>
<text x="281.5" y="182.9">A</text>
<text x="30.3" y="208.8">5</text>
<text x="86" y="208.8">4</text>
<text x="141.7" y="208.8">3</text>
<text x="197.4" y="208.8">2</text>
<text x="253" y="208.8">1</text>
</g>
</svg>
